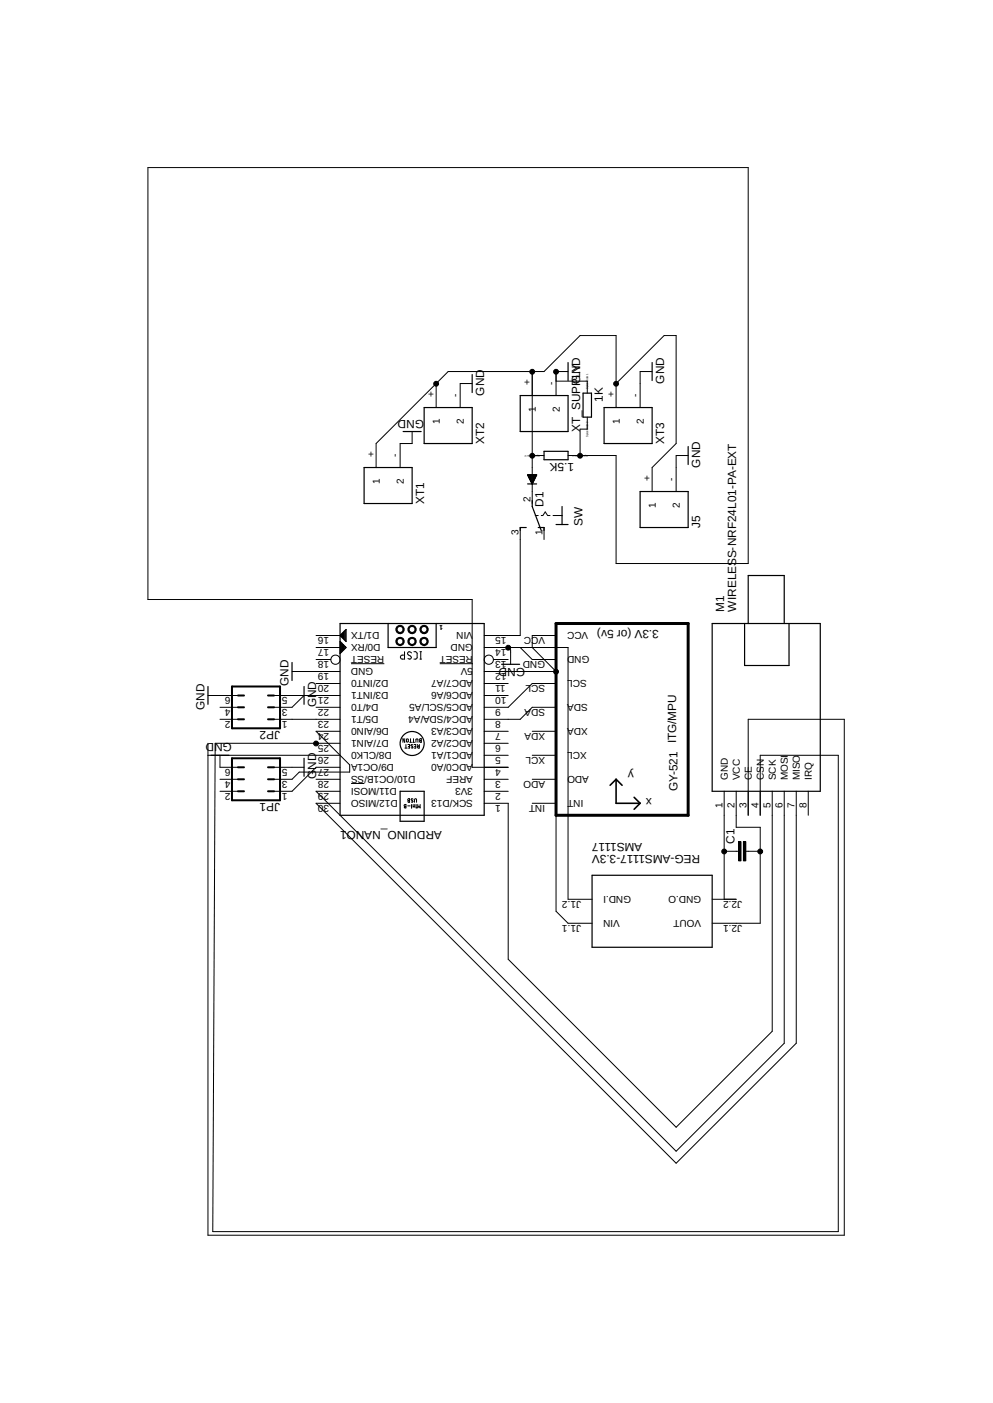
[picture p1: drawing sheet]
<svg xmlns="http://www.w3.org/2000/svg" width="210mm" height="297mm" viewBox="0 0 210 297" stroke-linecap="round" stroke-linejoin="round" font-family="sans-serif">
<path d="M31.2 35.4l147.5 226.2M178.7 35.4l-147.5 226.2" fill="none" stroke="#fff" stroke-width=".21"/>
<g fill="none" stroke="#000" stroke-width=".21">
<path d="M112.6 78.7v27.9M120.1 78.7h-2.5v5M137.9 78.7h-2.5v7.6M87.2 91.4v2.5h-2.6v5.1M92.2 81.2l-12.7 12.7v5.1M92.2 81.2v5.1M92.2 81.2l2.6-2.5h20.3l7.6-7.7h7.6v15.3M99.9 81.2h-2.6v5.1M112.6 96.4h2.5M117.6 80.7h6.6v2.5M120.1 96.4h10.2v22.9h27.9v-83.8h-126.9v91.4h68.6v35.5h7.6M124.2 88.3v2.5h-1.5v5.6"/>
<path d="M130.3 81.2l10.2-10.2h2.5v22.9l-5.1 5.1v5.1M145.5 96.4h-2.5v7.7M110 111.7v22.8h-7.6M111.6 100.5h1.9l-.9 1.9zM111.7 100.5v.2M111.8 100.5v.4M111.8 100.5v.5M111.9 100.5v.7M112 100.5v.9M112.1 100.5v1.1M112.2 100.5v1.3M112.3 100.5v1.4"/>
<path d="M112.4 100.5v1.6M112.4 100.5v1.8M112.6 100.5v1.8M112.7 100.5v1.6M112.8 100.5v1.4M112.9 100.5v1.2M113 100.5v1.1M113.1 100.5v.9M113.2 100.5v.7M113.2 109.1h.6M113.2 100.5v.5M113.3 100.5v.3"/>
<path d="M113.5 100.5v.2M114.5 109.1h.3l.5-.7 .5 .7h.5M115.1 111.7v2.5M117 109.1h1.9M66.8 134.5h5.1M66.8 137.1h5.1M66.8 139.6h3.1M83.9 135.2a.91 .91 0 0 1 1.5 .2 .91 .91 0 0 1-.8 1.3v-.3a.64 .64 0 0 1-.7-.8 .64 .64 0 0 1 1-.3 .64 .64 0 0 1 0 1.1h-.3v.3a.91 .91 0 0 1-.8-.5 .91 .91 0 0 1 .1-1zM83.9 132.7a.89 .89 0 0 1 1.5 .2 .89 .89 0 0 1-.8 1.3v-.3a.64 .64 0 0 1-.7-.8 .64 .64 0 0 1 1-.3 .64 .64 0 0 1 0 1l-.3 .1v.3a.89 .89 0 0 1-.8-.5 .89 .89 0 0 1 .1-1zM85.6 138v1.5h-.5a.42 .42 0 0 1-.4-.4 .42 .42 0 0 1 .4-.4h.5M86.4 132.7a.89 .89 0 0 1 1.5 .2 .89 .89 0 0 1-.7 1.3v-.3a.64 .64 0 0 1-.7-.8 .64 .64 0 0 1 1-.3 .64 .64 0 0 1-.1 1l-.2 .1v.3a.89 .89 0 0 1-.9-.5 .89 .89 0 0 1 .1-1zM86.4 135.2a.91 .91 0 0 1 1.6 .2 .91 .91 0 0 1-.8 1.3v-.3a.64 .64 0 0 1-.7-.8 .64 .64 0 0 1 1-.3 .64 .64 0 0 1-.1 1.1h-.2v.3a.91 .91 0 0 1-.9-.5 .91 .91 0 0 1 .1-1z"/>
<path d="M87 138.2l-.5-.2a.37 .37 0 0 0-.3 .2 .37 .37 0 0 0 .2 .4l.4 .3a.34 .34 0 0 1 .2 .4 .34 .34 0 0 1-.3 .2l-.4-.1M87.5 138h.6l.1 .3v1.1l-.7 .1M88.8 138h.4M88.8 139.5h.4M89 132.7a.89 .89 0 0 1 1.5 .2 .89 .89 0 0 1-.8 1.3v-.3a.64 .64 0 0 1-.7-.8 .64 .64 0 0 1 1-.3 .64 .64 0 0 1 0 1l-.3 .1v.3a.89 .89 0 0 1-.8-.5 .89 .89 0 0 1 .1-1zM89 135.2a.91 .91 0 0 1 1.5 .2 .91 .91 0 0 1-.8 1.3v-.3a.64 .64 0 0 1-.7-.8 .64 .64 0 0 1 1-.3 .64 .64 0 0 1 0 1.1h-.3v.3a.91 .91 0 0 1-.8-.5 .91 .91 0 0 1 .1-1zM89 138v1.5M93 132.5h.5M93.3 132.5v.7l.2-.1M102.4 137.1h17.7v53.3h5.1M104.4 139.6h3.1M107.5 137.1l.5 .5v3"/>
<path d="M110 137.1l2.6 2.5h5M117.6 134.5h-5v2.6l5 5.1M44 147.2h6.3M44 157.4v104.1h134.6v-109.2h-20.4v20.3M44 159.9h27.9M46.5 149.7h3.8M46.5 152.3h3.8M46.5 159.9v2.5h3.8M58 147.2h13.9M58 152.3h13.9M61.8 142.2h10.1M64.3 147.2l-2.5 2.5h-3.8"/>
<path d="M66.8 144.7h5.1M66.8 149.7h5.1M71.9 154.8h-5.1l7.2 7.1v1.5h-10.7l-1.5 1.6h-3.8M71.9 157.4h-26.4l-.5 103.3h132.3v-100.8h-16.5v12.7M74.3 140.5h7M85.6 156.4v.7l-.4-.7v.7M85.6 158.4h.5M85.9 157.6v.8M86 156.5h.3l-.1 .6h-.2zM86.3 157.6h.3v.8h-.3M86.4 158h.2M86.7 157.1h.3"/>
<path d="M86.8 156.4v.7M87.3 157.1h.4M87.3 157.7h-.3l.3 .5-.1 .2-.2-.1M87.5 156.4v.7M87.6 157.6h.3v.8h-.3M87.7 158h.2M88 157.1v-.5l.1-.2 .2 .1 .1 .6M88.3 157.6l.1 .3M88.5 157.9h.2M88.7 157.6v.8l-.4-.2 .2-.3M88.8 156.4h.3v.7l-.4-.1 .2-.2-.2-.1zM88.9 156.8h.2"/>
<path d="M93 140.5h7M102.4 142.2h15.2M102.4 144.7h5.1M102.4 147.2h5.1M102.4 154.8h5.1M102.4 157.4h5.1M102.4 159.9h5.1M112.6 154.8h5M112.6 159.9h5M117.6 144.7h-5l-5.1 5h-5.1M117.6 149.7h-5l-2.6 2.6h-7.6M117.6 142.2v50.7l2.5 2.6h5.1"/>
<path d="M46.5 165h3.8M46.5 167.5h3.8M58 162.4h6.3M66.8 165h5.1M71.9 162.4h-5.1l-5 5.1h-3.8M71.9 167.5h-5.1l76.2 76.2 22.9-22.8v-53.4M74.3 165.9h2.7M85.5 170.4l.4-.1v.7h-.3l-.1-.2 .2-.1zM85.7 170.7h.2M86.2 170.6h.5M86.3 169.1h.3v.7l-.3-.1 .1-.2-.2-.1zM86.4 169.5h.2"/>
<path d="M87 171h.1M87 170.3v.5M87.4 170.3l.1 .5h.2v-.5M87.4 169.2h-.4v.1l.3 .3-.1 .2h-.2M87.7 169.8v-.5l.1-.2 .3 .1v.6M88 170.3v.5M88 171h.1M88.3 170.3v.7l.3-.4 .3 .4v-.7M102.4 165h5.1M102.4 167.5h5.1M112.6 165h5M112.6 170.1h5"/>
<path d="M153.2 167.5v22.9M155.7 167.5v7.6h5.1v20.4h-10.2M156.2 178.2h.5v4h-.5zM157.2 178.2h.5v4h-.5zM163.3 167.5v50.8l-20.3 20.3-35.5-35.5v-33h-5.1M168.4 167.5v53.4l-25.4 25.4-76.2-76.2h5.1M170.9 167.5v5.1M150.6 190.4h5.1M153.2 180.2h3M157.7 180.2h3.1"/>
<circle cx="112.6" cy="78.7" r=".51"/>
<circle cx="117.6" cy="78.7" r=".51"/>
<circle cx="92.2" cy="81.2" r=".51"/>
<circle cx="112.6" cy="96.5" r=".51"/>
<circle cx="122.7" cy="96.5" r=".51"/>
<circle cx="130.3" cy="81.2" r=".51"/>
<circle cx="70.9" cy="139.7" r=".98"/>
<circle cx="103.4" cy="139.7" r=".98"/>
<circle cx="107.5" cy="137.1" r=".51"/>
<circle cx="66.8" cy="157.4" r=".51"/>
<circle cx="117.6" cy="142.2" r=".51"/>
<circle cx="153.2" cy="180.3" r=".51"/>
<circle cx="160.8" cy="180.3" r=".51"/>
</g>
<g fill="none" stroke="#000" stroke-width=".25">
<path d="M99.9 79.3v3.8M120.1 76.8v3.8M137.9 76.8v3.8M77 99h10.2v7.6h-10.2zM85.3 91.4h3.8M89.7 86.3h10.2v7.6h-10.2zM110 83.7h10.1v7.7h-10.1zM115.1 95.5h5v1.8h-5zM123.3 83.2h1.8v5.1h-1.8zM127.8 86.3h10.1v7.6h-10.1zM145.5 94.5v3.8M111.3 111.7h-1.3v.6"/>
<path d="M111.6 100.5h1.9l-.9 1.9zM111.6 102.4h1.9M112.6 106v1.2l1.9 5.1M113.8 111.7h1.3v.6M117.6 111h2.5M118.9 107.2v3.8M135.4 104.1h10.1v7.6h-10.1zM71.9 132h30.5v40.6h-30.5zM71.9 135.8l1.3 1.3-1.3 1.2M72.1 134.4v.3M72.1 135.9v2.3M72.3 134.2v.6"/>
<path d="M72.3 136.1v1.9M72.4 134v1M72.4 136.3v1.5M72.6 133.8v1.4M72.6 136.5v1.1M72.8 133.6v1.8M72.8 136.7v.7M73 133.4v2.2M73 136.9v.3M73.2 133.3v2.5l-1.3-1.3zM82.1 132v5.1h10.1v-5.1M150.6 132h22.9v35.5h-22.9z"/>
<path d="M157.5 132v8.9h9.4v-8.9M158.2 132v-10.2h7.7v10.2M44 145.3v3.8M44.6 159.9h3.8M61.8 140.3v3.8M64.3 145.3v3.8M106.1 140.6h3.8M64.3 160.5v3.8M84.6 167.5h5.1v6.4h-5.1zM125.2 185.3h25.4v15.2h-25.4z"/>
<circle cx="87.2" cy="157.4" r="2.54"/>
</g>
<g fill="#000">
<path d="M83.9 135.2a.91 .91 0 0 1 1.5 .2 .91 .91 0 0 1-.8 1.3v-.3a.64 .64 0 0 1-.7-.8 .64 .64 0 0 1 1-.3 .64 .64 0 0 1 0 1.1h-.3v.3a.91 .91 0 0 1-.8-.5 .91 .91 0 0 1 .1-1z" fill-rule="evenodd"/>
<path d="M83.9 132.7a.89 .89 0 0 1 1.5 .2 .89 .89 0 0 1-.8 1.3v-.3a.64 .64 0 0 1-.7-.8 .64 .64 0 0 1 1-.3 .64 .64 0 0 1 0 1l-.3 .1v.3a.89 .89 0 0 1-.8-.5 .89 .89 0 0 1 .1-1z" fill-rule="evenodd"/>
<path d="M86.4 132.7a.89 .89 0 0 1 1.5 .2 .89 .89 0 0 1-.7 1.3v-.3a.64 .64 0 0 1-.7-.8 .64 .64 0 0 1 1-.3 .64 .64 0 0 1-.1 1l-.2 .1v.3a.89 .89 0 0 1-.9-.5 .89 .89 0 0 1 .1-1z" fill-rule="evenodd"/>
<path d="M86.4 135.2a.91 .91 0 0 1 1.6 .2 .91 .91 0 0 1-.8 1.3v-.3a.64 .64 0 0 1-.7-.8 .64 .64 0 0 1 1-.3 .64 .64 0 0 1-.1 1.1h-.2v.3a.91 .91 0 0 1-.9-.5 .91 .91 0 0 1 .1-1z" fill-rule="evenodd"/>
<path d="M89 132.7a.89 .89 0 0 1 1.5 .2 .89 .89 0 0 1-.8 1.3v-.3a.64 .64 0 0 1-.7-.8 .64 .64 0 0 1 1-.3 .64 .64 0 0 1 0 1l-.3 .1v.3a.89 .89 0 0 1-.8-.5 .89 .89 0 0 1 .1-1z" fill-rule="evenodd"/>
<path d="M89 135.2a.91 .91 0 0 1 1.5 .2 .91 .91 0 0 1-.8 1.3v-.3a.64 .64 0 0 1-.7-.8 .64 .64 0 0 1 1-.3 .64 .64 0 0 1 0 1.1h-.3v.3a.91 .91 0 0 1-.8-.5 .91 .91 0 0 1 .1-1z" fill-rule="evenodd"/>
<path d="M156.2 178.2h.5v4h-.5z" fill-rule="evenodd"/>
<path d="M157.2 178.2h.5v4h-.5z" fill-rule="evenodd"/>
<circle cx="112.6" cy="78.7" r=".51"/>
<circle cx="117.6" cy="78.7" r=".51"/>
<circle cx="92.2" cy="81.2" r=".51"/>
<circle cx="112.6" cy="96.5" r=".51"/>
<circle cx="122.7" cy="96.5" r=".51"/>
<circle cx="130.3" cy="81.2" r=".51"/>
<circle cx="107.5" cy="137.1" r=".51"/>
<circle cx="66.8" cy="157.4" r=".51"/>
<circle cx="117.6" cy="142.2" r=".51"/>
<circle cx="153.2" cy="180.3" r=".51"/>
<circle cx="160.8" cy="180.3" r=".51"/>
</g>
<path d="M117.6 132h27.9v40.6h-27.9z" fill="none" stroke="#000" stroke-width=".64"/>
<path d="M130.3 165v5.1h5.1M130.3 165l1.3 1.2M130.3 165l-1.3 1.2M134.1 168.8l1.3 1.3M135.4 170.1l-1.3 1.2" fill="none" stroke="#000" stroke-width=".34"/>
<g fill="none" stroke="#000" stroke-width=".42">
<path d="M49.1 145.3h10.1v8.9h-10.1zM50.3 152.3h1.3M50.3 149.7h1.3M50.3 147.2h1.3M56.7 152.3h1.3M56.7 149.7h1.3M56.7 147.2h1.3M49.1 160.5h10.1v8.9h-10.1zM50.3 167.5h1.3M50.3 165h1.3M50.3 162.4h1.3M56.7 167.5h1.3"/>
<path d="M56.7 165h1.3M56.7 162.4h1.3"/>
</g>
<g font-size="2.5">
<text x="102.4" y="83.7" transform="rotate(-90 102.4 83.7)">GND</text>
<text x="122.7" y="81.2" transform="rotate(-90 122.7 81.2)">GND</text>
<text x="140.5" y="81.2" transform="rotate(-90 140.5 81.2)">GND</text>
<text x="89.7" y="88.8" transform="rotate(-180 89.7 88.8)">GND</text>
<text x="127.5" y="85" transform="rotate(-90 127.5 85)">1K</text>
<text x="102.4" y="93.9" transform="rotate(-90 102.4 93.9)">XT2</text>
<text x="122.7" y="91.4" transform="rotate(-90 122.7 91.4)">XT_SUPPLY</text>
<text x="140.5" y="93.9" transform="rotate(-90 140.5 93.9)">XT3</text>
<text x="121.4" y="97.9" transform="rotate(-180 121.4 97.9)">1.5K</text>
<text x="148.1" y="99" transform="rotate(-90 148.1 99)">GND</text>
<text x="89.7" y="106.6" transform="rotate(-90 89.7 106.6)">XT1</text>
<text x="115" y="107.3" transform="rotate(-90 115 107.3)">D1</text>
<text x="123.2" y="111.3" transform="rotate(-90 123.2 111.3)">SW</text>
<text x="148.1" y="111.7" transform="rotate(-90 148.1 111.7)">J5</text>
<text x="153.2" y="129.5" transform="rotate(-90 153.2 129.5)">M1</text>
<text x="155.7" y="129.5" transform="rotate(-90 155.7 129.5)">WIRELESS-NRF24L01-PA-EXT</text>
<text x="139.4" y="133.3" transform="rotate(-180 139.4 133.3)">3.3V (or 5v)</text>
<text x="111" y="141.4" transform="rotate(-180 111 141.4)">GND</text>
<text x="61" y="145.2" transform="rotate(-90 61 145.2)">GND</text>
<text x="66.8" y="149.8" transform="rotate(-90 66.8 149.8)">GND</text>
<text x="43.2" y="150.3" transform="rotate(-90 43.2 150.3)">GND</text>
<text x="59.2" y="154.8" transform="rotate(-180 59.2 154.8)">JP2</text>
<text x="49.1" y="157.4" transform="rotate(-180 49.1 157.4)">GND</text>
<text x="143" y="157.4" transform="rotate(-90 143 157.4)">ITG/MPU</text>
<text x="66.8" y="165" transform="rotate(-90 66.8 165)">GND</text>
<text x="134.1" y="163.2" transform="rotate(-180 134.1 163.2)">y</text>
<text x="143.3" y="167.5" transform="rotate(-90 143.3 167.5)">GY-521</text>
<text x="59.2" y="170.1" transform="rotate(-180 59.2 170.1)">JP1</text>
<text x="137.9" y="169" transform="rotate(-180 137.9 169)">x</text>
<text x="93.5" y="175.9" transform="rotate(-180 93.5 175.9)">ARDUINO_NANO1</text>
<text x="135.8" y="178.4" transform="rotate(-180 135.8 178.4)">AMS1117</text>
<text x="155.3" y="178.7" transform="rotate(-90 155.3 178.7)">C1</text>
<text x="148.1" y="181" transform="rotate(-180 148.1 181)">REG-AMS1117-3.3V</text>
</g>
<g font-size="2.1">
<text x="91.9" y="83.9" transform="rotate(-90 91.9 83.9)">+</text>
<text x="96.9" y="83.9" transform="rotate(-90 96.9 83.9)">-</text>
<text x="112.2" y="81.4" transform="rotate(-90 112.2 81.4)">+</text>
<text x="117.3" y="81.4" transform="rotate(-90 117.3 81.4)">-</text>
<text x="130" y="83.9" transform="rotate(-90 130 83.9)">+</text>
<text x="135" y="83.9" transform="rotate(-90 135 83.9)">-</text>
<text x="93" y="89.8" transform="rotate(-90 93 89.8)">1</text>
<text x="98.1" y="89.8" transform="rotate(-90 98.1 89.8)">2</text>
<text x="113.3" y="87.2" transform="rotate(-90 113.3 87.2)">1</text>
<text x="118.4" y="87.2" transform="rotate(-90 118.4 87.2)">2</text>
<text x="131.1" y="89.8" transform="rotate(-90 131.1 89.8)">1</text>
<text x="136.1" y="89.8" transform="rotate(-90 136.1 89.8)">2</text>
<text x="79.2" y="96.6" transform="rotate(-90 79.2 96.6)">+</text>
<text x="84.2" y="96.6" transform="rotate(-90 84.2 96.6)">-</text>
<text x="137.6" y="101.7" transform="rotate(-90 137.6 101.7)">+</text>
<text x="142.7" y="101.7" transform="rotate(-90 142.7 101.7)">-</text>
<text x="80.3" y="102.5" transform="rotate(-90 80.3 102.5)">1</text>
<text x="85.4" y="102.5" transform="rotate(-90 85.4 102.5)">2</text>
<text x="112.2" y="106.2" transform="rotate(-90 112.2 106.2)">2</text>
<text x="138.7" y="107.6" transform="rotate(-90 138.7 107.6)">1</text>
<text x="143.8" y="107.6" transform="rotate(-90 143.8 107.6)">2</text>
<text x="109.6" y="113.2" transform="rotate(-90 109.6 113.2)">3</text>
<text x="114.7" y="113.2" transform="rotate(-90 114.7 113.2)">1</text>
<text x="69.6" y="134.9" transform="rotate(-180 69.6 134.9)">16</text>
<text x="69.6" y="137.4" transform="rotate(-180 69.6 137.4)">17</text>
<text x="80.3" y="133.8" transform="rotate(-180 80.3 133.8)">D1/TX</text>
<text x="80.5" y="136.3" transform="rotate(-180 80.5 136.3)">D0/RX</text>
<text x="100" y="136.3" transform="rotate(-180 100 136.3)">GND</text>
<text x="100" y="133.8" transform="rotate(-180 100 133.8)">VIN</text>
<text x="107.1" y="137.4" transform="rotate(-180 107.1 137.4)">14</text>
<text x="107.1" y="134.9" transform="rotate(-180 107.1 134.9)">15</text>
<text x="115.3" y="134.9" transform="rotate(-180 115.3 134.9)">VCC</text>
<text x="124.4" y="133.8" transform="rotate(-180 124.4 133.8)">VCC</text>
<text x="69.6" y="140" transform="rotate(-180 69.6 140)">18</text>
<text x="69.6" y="142.5" transform="rotate(-180 69.6 142.5)">19</text>
<text x="79" y="141.4" transform="rotate(-180 79 141.4)">GND</text>
<text x="81.3" y="138.9" transform="rotate(-180 81.3 138.9)">RESET</text>
<text x="82.2" y="143.9" transform="rotate(-180 82.2 143.9)">D2/INT0</text>
<text x="100" y="143.9" transform="rotate(-180 100 143.9)">ADC7/A7</text>
<text x="100" y="141.4" transform="rotate(-180 100 141.4)">5V</text>
<text x="100" y="138.9" transform="rotate(-180 100 138.9)">RESET</text>
<text x="107.1" y="142.5" transform="rotate(-180 107.1 142.5)">12</text>
<text x="107.1" y="140" transform="rotate(-180 107.1 140)">13</text>
<text x="115.3" y="140" transform="rotate(-180 115.3 140)">GND</text>
<text x="124.1" y="143.9" transform="rotate(-180 124.1 143.9)">SCL</text>
<text x="124.7" y="138.9" transform="rotate(-180 124.7 138.9)">GND</text>
<text x="48.7" y="147.6" transform="rotate(-180 48.7 147.6)">6</text>
<text x="60.8" y="147.6" transform="rotate(-180 60.8 147.6)">5</text>
<text x="69.6" y="145" transform="rotate(-180 69.6 145)">20</text>
<text x="69.6" y="147.6" transform="rotate(-180 69.6 147.6)">21</text>
<text x="80.1" y="149" transform="rotate(-180 80.1 149)">D4/T0</text>
<text x="82.2" y="146.5" transform="rotate(-180 82.2 146.5)">D3/INT1</text>
<text x="100" y="149" transform="rotate(-180 100 149)">ADC5/SCL/A5</text>
<text x="100" y="146.5" transform="rotate(-180 100 146.5)">ADC6/A6</text>
<text x="106.9" y="145" transform="rotate(-180 106.9 145)">11</text>
<text x="107.1" y="147.6" transform="rotate(-180 107.1 147.6)">10</text>
<text x="115.3" y="145" transform="rotate(-180 115.3 145)">SCL</text>
<text x="124.3" y="149" transform="rotate(-180 124.3 149)">SDA</text>
<text x="48.7" y="152.7" transform="rotate(-180 48.7 152.7)">2</text>
<text x="48.7" y="150.1" transform="rotate(-180 48.7 150.1)">4</text>
<text x="60.8" y="152.7" transform="rotate(-180 60.8 152.7)">1</text>
<text x="60.8" y="150.1" transform="rotate(-180 60.8 150.1)">3</text>
<text x="69.6" y="150.1" transform="rotate(-180 69.6 150.1)">22</text>
<text x="69.6" y="152.7" transform="rotate(-180 69.6 152.7)">23</text>
<text x="69.6" y="155.2" transform="rotate(-180 69.6 155.2)">24</text>
<text x="80.1" y="151.5" transform="rotate(-180 80.1 151.5)">D5/T1</text>
<text x="82.3" y="154.1" transform="rotate(-180 82.3 154.1)">D6/AIN0</text>
<text x="100" y="154.1" transform="rotate(-180 100 154.1)">ADC3/A3</text>
<text x="100" y="151.6" transform="rotate(-180 100 151.6)">ADC4/SDA/A4</text>
<text x="105.9" y="155.2" transform="rotate(-180 105.9 155.2)">7</text>
<text x="105.9" y="152.7" transform="rotate(-180 105.9 152.7)">8</text>
<text x="105.9" y="150.1" transform="rotate(-180 105.9 150.1)">9</text>
<text x="115.3" y="150.1" transform="rotate(-180 115.3 150.1)">SDA</text>
<text x="115.3" y="155.2" transform="rotate(-180 115.3 155.2)">XDA</text>
<text x="124.3" y="154.1" transform="rotate(-180 124.3 154.1)">XDA</text>
<text x="69.6" y="157.7" transform="rotate(-180 69.6 157.7)">25</text>
<text x="69.6" y="160.3" transform="rotate(-180 69.6 160.3)">26</text>
<text x="82.3" y="156.6" transform="rotate(-180 82.3 156.6)">D7/AIN1</text>
<text x="82.8" y="159.1" transform="rotate(-180 82.8 159.1)">D8/CLK0</text>
<text x="83.3" y="161.7" transform="rotate(-180 83.3 161.7)">D9/OC1A</text>
<text x="100" y="161.7" transform="rotate(-180 100 161.7)">ADC0/A0</text>
<text x="100" y="159.1" transform="rotate(-180 100 159.1)">ADC1/A1</text>
<text x="100" y="156.6" transform="rotate(-180 100 156.6)">ADC2/A2</text>
<text x="105.9" y="160.3" transform="rotate(-180 105.9 160.3)">5</text>
<text x="105.9" y="157.7" transform="rotate(-180 105.9 157.7)">6</text>
<text x="115.3" y="160.3" transform="rotate(-180 115.3 160.3)">XCL</text>
<text x="124.1" y="159.1" transform="rotate(-180 124.1 159.1)">XCL</text>
<text x="48.7" y="167.9" transform="rotate(-180 48.7 167.9)">2</text>
<text x="48.7" y="165.4" transform="rotate(-180 48.7 165.4)">4</text>
<text x="48.7" y="162.8" transform="rotate(-180 48.7 162.8)">6</text>
<text x="60.8" y="167.9" transform="rotate(-180 60.8 167.9)">1</text>
<text x="60.8" y="165.4" transform="rotate(-180 60.8 165.4)">3</text>
<text x="60.8" y="162.8" transform="rotate(-180 60.8 162.8)">5</text>
<text x="69.6" y="162.8" transform="rotate(-180 69.6 162.8)">27</text>
<text x="69.6" y="165.4" transform="rotate(-180 69.6 165.4)">28</text>
<text x="69.6" y="167.9" transform="rotate(-180 69.6 167.9)">29</text>
<text x="83.9" y="166.8" transform="rotate(-180 83.9 166.8)">D11/MOSI</text>
<text x="87.9" y="164.2" transform="rotate(-180 87.9 164.2)">D10/OC1B/SS</text>
<text x="100" y="166.8" transform="rotate(-180 100 166.8)">3V3</text>
<text x="100" y="164.2" transform="rotate(-180 100 164.2)">AREF</text>
<text x="105.9" y="167.9" transform="rotate(-180 105.9 167.9)">2</text>
<text x="105.9" y="165.4" transform="rotate(-180 105.9 165.4)">3</text>
<text x="105.9" y="162.8" transform="rotate(-180 105.9 162.8)">4</text>
<text x="115.3" y="165.4" transform="rotate(-180 115.3 165.4)">ADO</text>
<text x="124.5" y="164.2" transform="rotate(-180 124.5 164.2)">ADO</text>
<text x="153.9" y="165.2" transform="rotate(-90 153.9 165.2)">GND</text>
<text x="156.5" y="165.2" transform="rotate(-90 156.5 165.2)">VCC</text>
<text x="159" y="165.2" transform="rotate(-90 159 165.2)">CE</text>
<text x="161.5" y="165.2" transform="rotate(-90 161.5 165.2)">CSN</text>
<text x="164.1" y="165.2" transform="rotate(-90 164.1 165.2)">SCK</text>
<text x="166.6" y="165.2" transform="rotate(-90 166.6 165.2)">MOSI</text>
<text x="169.2" y="165.2" transform="rotate(-90 169.2 165.2)">MISO</text>
<text x="171.7" y="165.2" transform="rotate(-90 171.7 165.2)">IRQ</text>
<text x="69.6" y="170.4" transform="rotate(-180 69.6 170.4)">30</text>
<text x="84.1" y="169.3" transform="rotate(-180 84.1 169.3)">D12/MISO</text>
<text x="100" y="169.3" transform="rotate(-180 100 169.3)">SCK/D13</text>
<text x="105.9" y="170.4" transform="rotate(-180 105.9 170.4)">1</text>
<text x="115.3" y="170.4" transform="rotate(-180 115.3 170.4)">INT</text>
<text x="123.4" y="169.3" transform="rotate(-180 123.4 169.3)">INT</text>
<text x="152.8" y="171.1" transform="rotate(-90 152.8 171.1)">1</text>
<text x="155.4" y="171.1" transform="rotate(-90 155.4 171.1)">2</text>
<text x="157.9" y="171.1" transform="rotate(-90 157.9 171.1)">3</text>
<text x="160.4" y="171.1" transform="rotate(-90 160.4 171.1)">4</text>
<text x="163" y="171.1" transform="rotate(-90 163 171.1)">5</text>
<text x="165.5" y="171.1" transform="rotate(-90 165.5 171.1)">6</text>
<text x="168.1" y="171.1" transform="rotate(-90 168.1 171.1)">7</text>
<text x="170.6" y="171.1" transform="rotate(-90 170.6 171.1)">8</text>
<text x="122.9" y="190.8" transform="rotate(-180 122.9 190.8)">J1.2</text>
<text x="133.5" y="189.6" transform="rotate(-180 133.5 189.6)">GND.I</text>
<text x="148.3" y="189.6" transform="rotate(-180 148.3 189.6)">GND.O</text>
<text x="157" y="190.8" transform="rotate(-180 157 190.8)">J2.2</text>
<text x="122.9" y="195.8" transform="rotate(-180 122.9 195.8)">J1.1</text>
<text x="131.1" y="194.7" transform="rotate(-180 131.1 194.7)">VIN</text>
<text x="148.3" y="194.7" transform="rotate(-180 148.3 194.7)">VOUT</text>
<text x="157" y="195.8" transform="rotate(-180 157 195.8)">J2.1</text>
</g>
<g font-size=".6">
<text x="124.4" y="82.3" transform="rotate(-90 124.4 82.3)">SpiceOrder 1</text>
<text x="124.4" y="92.5" transform="rotate(-90 124.4 92.5)">SpiceOrder 2</text>
<text x="114.2" y="96.2" transform="rotate(-180 114.2 96.2)">SpiceOrder 2</text>
<text x="124.3" y="96.2" transform="rotate(-180 124.3 96.2)">SpiceOrder 1</text>
</g>
</svg>
